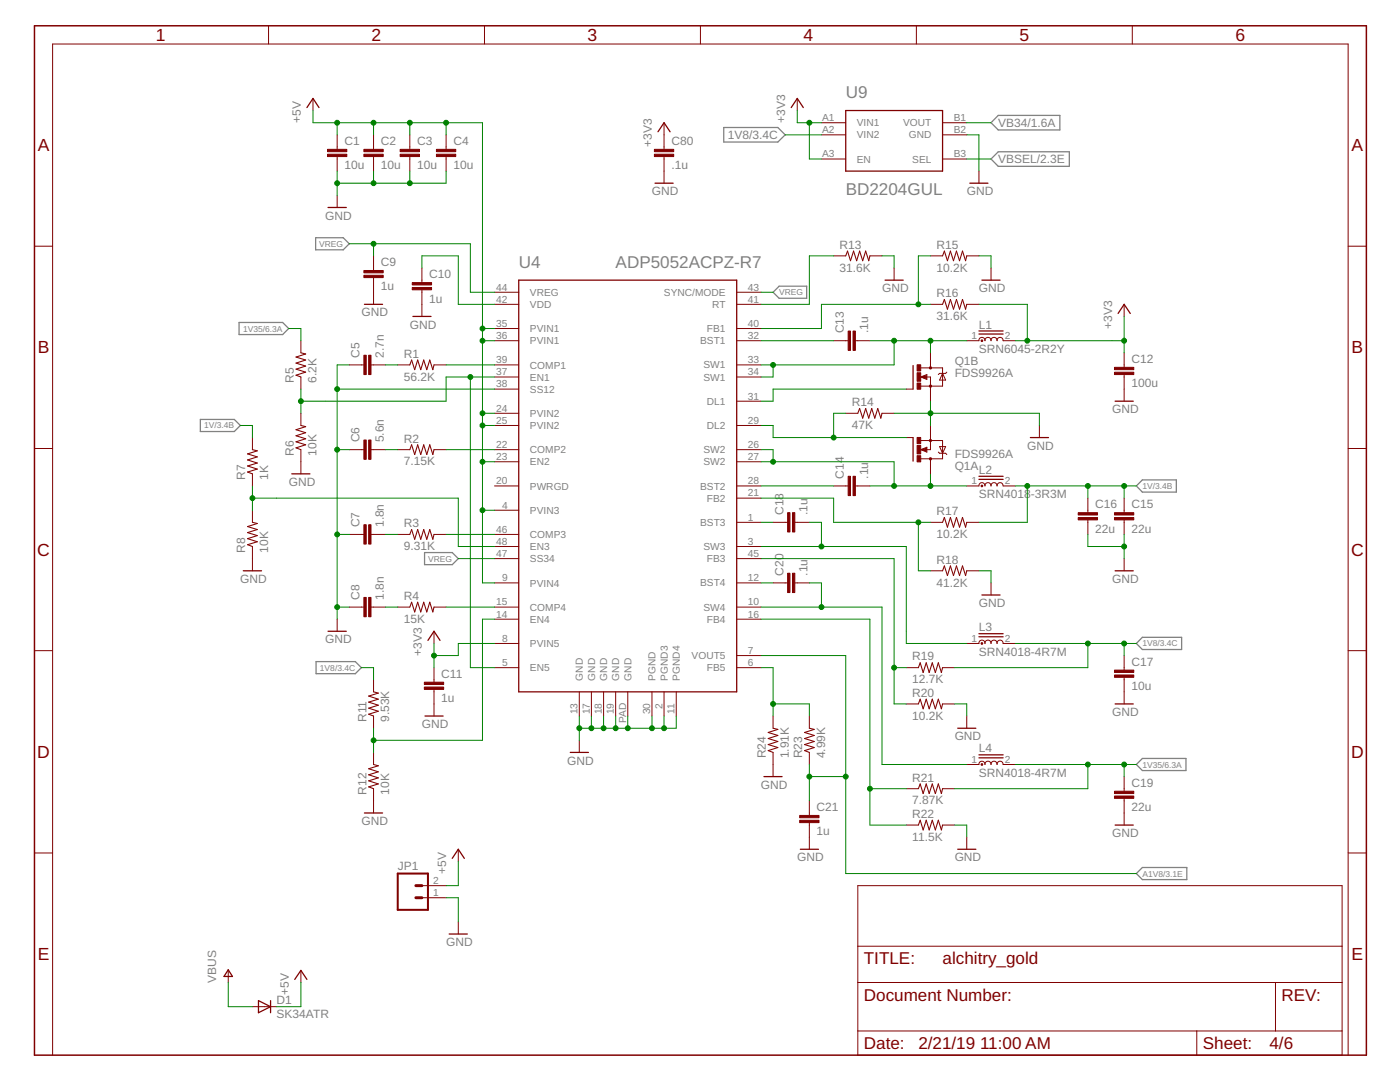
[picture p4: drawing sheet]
<svg xmlns="http://www.w3.org/2000/svg" width="279mm" height="216mm" viewBox="0 0 279 216" stroke-linecap="round" stroke-linejoin="round" font-family="sans-serif">
<g fill="none" stroke="#808080" stroke-width=".25">
<path d="M144.4 25.4h10.8l1.5 1.5-1.5 1.4h-10.8zM197.8 31.7l1.4-1.4h14.2v2.9h-14.2zM199.2 23h12.3v2.9h-12.3l-1.4-1.4zM63 47.4h5.5l1.2 1.2-1.2 1.2h-5.5zM154.3 58.3l1.2-1.2h5.5v2.4h-5.5zM47.7 64.3h8.7l1.2 1.3-1.2 1.2h-8.7zM40 83.7h6.8l1.2 1.2-1.2 1.2h-6.8zM226.8 97l1.2-1.2h6.8v2.4h-6.8zM84.7 110.3h5.6l1.2 1.2-1.2 1.2h-5.6zM63.1 132h7.8l1.2 1.2-1.2 1.2h-7.8zM228 127.2h7.8v2.4h-7.8l-1.2-1.2zM226.8 152.5l1.2-1.2h8.7v2.5h-8.7z"/>
<path d="M226.8 174.3l1.2-1.2h8.9v2.4h-8.9z"/>
</g>
<path d="M6.9 5.1h265.8v205.4h-265.8zM184.8 75l-.8 .2 .8 .3v-.3h-.2M184.6 89.7h.2v-.2l-.8 .2 .8 .3" fill="none" stroke="#800000" stroke-width=".3"/>
<g fill="none" stroke="#800000" stroke-width=".2">
<path d="M53.6 5.1v3.7M62.5 19.6v2.5M96.7 5.1v3.7M139.8 5.1v3.7M159.1 19.6v2.5M182.9 5.1v3.7M226 5.1v3.7M67.3 26.9v2.9M67.3 31.2v2.9M67.3 39v2.4M74.5 26.9v2.9M74.5 31.2v2.9"/>
<path d="M81.8 26.9v2.9M81.8 31.2v2.9M89 26.9v2.9M89 31.2v2.9M132.5 24.5v5.3M132.5 31.2v5.4M163.9 24.5h4.9M163.9 26.9h4.9M163.9 31.7h4.9M188.1 24.5h4.8M188.1 26.9h4.8M188.1 31.7h4.8"/>
<path d="M195.4 34.1v2.5M6.9 49.1h3.6M74.5 51.1v2.9M74.5 55.4v5.3M84.2 53.5v2.9M84.2 57.8v5.3M98.7 58.3h4.8M147 58.3h4.9M166.4 51.1h2.4M173.6 51.1h2.4M178.4 53.5v2.4M185.7 51.1h2.4"/>
<path d="M192.9 51.1h2.5M197.8 53.5v2.4M269 49.1h3.7M60 68v2.4M60 75.2v2.4M69.7 72.8h2.9M74.1 72.8h2.9M79.4 72.8h2.4M86.6 72.8h2.4M98.7 60.7h4.8M98.7 65.6h4.8M98.7 68h4.8"/>
<path d="M98.7 72.8h4.8M98.7 75.2h4.8M98.7 77.6h4.8M147 60.7h4.9M147 65.6h4.9M147 68h4.9M147 72.8h4.9M147 75.2h4.9M166.4 68h2.9M170.7 68h2.9M180.9 77.6h1.3M183.8 75.2l1.2-.5v1z"/>
<path d="M183.8 73.4h4.3v3.6h-4.3M184.8 75.2h.9v4.9M185.7 60.7h2.4M185.7 70.4v3M188.1 74.5l.6 1.3h-1.2zM189 74.3l-.3 .2h-1.2l-.2 .2M192.9 68h2.5a.61 .61 0 0 1 .6-.7 .61 .61 0 0 1 .6 .7 .61 .61 0 0 1 .6-.7 .61 .61 0 0 1 .6 .7 .61 .61 0 0 1 .6-.7 .61 .61 0 0 1 .6 .7 .61 .61 0 0 1 .6-.7 .61 .61 0 0 1 .6 .7h2.4M192.9 60.7h2.5M224.3 60.7v2.4M224.3 70.4v2.9M224.3 74.7v5.4M6.9 89.5h3.6"/>
<path d="M50.4 87.3v2.4M50.4 94.6v2.4M60 82.5v2.4M60 89.7v4.9M69.7 89.7h2.9M74.1 89.7h2.9M79.4 89.7h2.4M86.6 89.7h2.4M98.7 82.5h4.8M98.7 84.9h4.8M98.7 89.7h4.8M98.7 97h4.8"/>
<path d="M98.7 92.1h4.8M147 84.9h4.9M147 89.7h4.9M147 97h4.9M147 92.1h4.9M147 80.1h4.9M147 99.4h4.9M166.4 97h2.9M168.8 82.5h2.4M170.7 97h2.9M176 82.5h2.4M180.9 87.3h1.3"/>
<path d="M183.8 87.9h4.3v3.6h-4.3M183.8 89.7l1.2-.5v1zM185.7 84.9v4.8h-.9M185.7 91.5v3.1M187.3 90.2l.2 .2h1.2l.3 .3M187.5 89.1h1.2l-.6 1.3zM192.9 97h2.5a.61 .61 0 0 1 .6-.7 .61 .61 0 0 1 .6 .7 .61 .61 0 0 1 .6-.7 .61 .61 0 0 1 .6 .7 .61 .61 0 0 1 .6-.7 .61 .61 0 0 1 .6 .7 .61 .61 0 0 1 .6-.7 .61 .61 0 0 1 .6 .7h2.4M207.4 84.9v2.4M217.1 99.4v2.9M224.3 99.4v2.9M269 89.5h3.7M50.4 101.8v2.4"/>
<path d="M50.4 109.1v4.8M69.7 106.6h2.9M74.1 106.6h2.9M79.4 106.6h2.4M86.6 106.6h2.4M98.7 101.8h4.8M98.7 106.6h4.8M98.7 109.1h4.8M98.7 111.5h4.8M98.7 116.3h4.8M147 109.1h4.9M147 111.5h4.9"/>
<path d="M147 116.3h4.9M147 104.2h4.9M154.3 116.3h2.9M154.3 104.2h2.9M158.6 116.3h2.9M158.6 104.2h2.9M185.7 104.2h2.4M185.7 113.9h2.4M192.9 104.2h2.5M192.9 113.9h2.5M197.8 116.3v2.4M217.1 103.7v2.9"/>
<path d="M224.3 103.7v2.9M224.3 111.5v2.4M6.9 129.8h3.6M67.3 123.5v2.5M69.7 121.1h2.9M74.1 121.1h2.9M74.5 135.6v2.4M79.4 121.1h2.4M86.6 121.1h2.4M86.6 126v2.4M86.6 133.2v2.9M86.6 137.6v5.3"/>
<path d="M98.7 121.1h4.8M98.7 123.5h4.8M98.7 128.4h4.8M98.7 133.2h4.8M115.6 138v4.9M118 138v4.9M120.5 138v4.9M122.9 138v4.9M125.3 138v4.9M130.1 138v4.9M132.5 138v4.9M135 138v4.9"/>
<path d="M147 121.1h4.9M147 123.5h4.9M147 133.2h4.9M147 130.8h4.9M180.9 133.2h2.4M188.1 133.2h2.4M192.9 128.4h2.5a.61 .61 0 0 1 .6-.7 .61 .61 0 0 1 .6 .7 .61 .61 0 0 1 .6-.7 .61 .61 0 0 1 .6 .7 .61 .61 0 0 1 .6-.7 .61 .61 0 0 1 .6 .7 .61 .61 0 0 1 .6-.7 .61 .61 0 0 1 .6 .7h2.4M224.3 130.8v2.9M224.3 135.1v5.4M269 129.8h3.7M74.5 142.9v2.4M74.5 150.1v2.4"/>
<path d="M74.5 157.4v4.8M115.6 147.7v2.4M154.3 142.9v2.4M154.3 150.1v4.9M161.5 142.9v2.4M161.5 150.1v2.4M161.5 159.8v2.9M180.9 140.5h2.4M180.9 157.4h2.4M188.1 140.5h2.4M188.1 157.4h2.4M192.9 152.5h2.5a.61 .61 0 0 1 .6-.6 .61 .61 0 0 1 .6 .6 .61 .61 0 0 1 .6-.6 .61 .61 0 0 1 .6 .6 .61 .61 0 0 1 .6-.6 .61 .61 0 0 1 .6 .6 .61 .61 0 0 1 .6-.6 .61 .61 0 0 1 .6 .6h2.4"/>
<path d="M192.9 142.9v2.4M224.3 155v2.9M224.3 159.3v5.3M6.9 170.2h3.6M84.2 176.7h4.8M84.2 179.1h4.8M91.5 169.5v2.4M161.5 164.1v5.4M171.2 176.7h96.6v33.8h-96.6zM180.9 164.6h2.4M188.1 164.6h2.4M192.9 167v2.5"/>
<path d="M269 170.2h3.7M45.6 193.6v2.4M60 193.6v2.4M91.5 184v2.4M171.2 196h96.6M171.2 188.8h96.6M254.6 196v9.7M10.5 210.5v-201.7h258.5v201.7M50.4 200.9h4.8M171.2 205.7h96.6M238.8 205.7v4.8"/>
</g>
<g fill="none" stroke="#800000" stroke-width=".25">
<path d="M61.3 21.5l1.2-1.9 1.2 1.9M130.7 36.6h3.6M131.3 26.3l1.2-1.8 1.2 1.8M157.9 21.5l1.2-1.9 1.2 1.9M168.8 22.1h19.3v12h-19.3zM193.5 36.6h3.7M65.5 41.4h3.6M103.5 55.9h43.5v82.1h-43.5zM176.6 55.9h3.7M196 55.9h3.6M72.7 60.7h3.6M82.4 63.1h3.6"/>
<path d="M182.2 72.9v4.7M195.4 66.7h4.8M195.4 66h4.8M223.1 62.5l1.2-1.8 1.3 1.8M58.2 94.6h3.6M182.2 87.3v4.7M195.4 95.7h4.8M195.4 95h4.8M205.6 87.3h3.7M222.5 80.1h3.7M48.6 113.9h3.6M196 118.7h3.6"/>
<path d="M222.5 113.9h3.7M65.5 126h3.6M85.4 127.8l1.2-1.8 1.2 1.8M195.4 127.1h4.8M195.4 126.4h4.8M84.8 142.9h3.6M113.8 150.1h3.6M152.5 155h3.6M191.1 145.3h3.7M195.4 151.2h4.8M195.4 150.6h4.8M222.5 140.5h3.7"/>
<path d="M72.7 162.2h3.6M90.3 171.3l1.2-1.8 1.2 1.8M159.7 169.5h3.6M191.1 169.5h3.7M222.5 164.6h3.7M45.6 193.5l.8 1.3h-1.7zM51.6 199.7l2.4 1.2-2.4 1.2zM54 199.7v2.4M58.8 195.4l1.2-1.8 1.3 1.8M89.6 186.4h3.7"/>
</g>
<g fill="#800000" stroke="#800000" stroke-width=".2">
<circle cx="196" cy="68" r=".17"/>
<circle cx="196" cy="97" r=".17"/>
<circle cx="196" cy="128.4" r=".17"/>
<circle cx="196" cy="152.5" r=".17"/>
</g>
<g fill="#800000" stroke="#800000" stroke-width=".2">
<path d="M72.6 30.8h3.9v.4h-3.9z"/>
<path d="M72.6 29.8h3.9v.5h-3.9z"/>
<path d="M65.4 30.8h3.8v.4h-3.8z"/>
<path d="M65.4 29.8h3.8v.5h-3.8z"/>
<path d="M79.9 30.8h3.8v.4h-3.8z"/>
<path d="M79.9 29.8h3.8v.5h-3.8z"/>
<path d="M87.1 30.8h3.9v.4h-3.9z"/>
<path d="M87.1 29.8h3.9v.5h-3.9z"/>
<path d="M73.6 70.9h.4v3.8h-.4z"/>
<path d="M72.6 70.9h.5v3.8h-.5z"/>
<path d="M73.6 87.8h.4v3.9h-.4z"/>
<path d="M72.6 87.8h.5v3.9h-.5z"/>
<path d="M73.6 104.7h.4v3.9h-.4z"/>
<path d="M72.6 104.7h.5v3.9h-.5z"/>
<path d="M73.6 119.2h.4v3.9h-.4z"/>
<path d="M72.6 119.2h.5v3.9h-.5z"/>
<path d="M72.6 54.9h3.9v.5h-3.9z"/>
<path d="M72.6 54h3.9v.4h-3.9z"/>
<path d="M82.3 57.4h3.8v.4h-3.8z"/>
<path d="M82.3 56.4h3.8v.5h-3.8z"/>
<path d="M84.7 137.1h3.8v.5h-3.8z"/>
<path d="M84.7 136.1h3.8v.5h-3.8z"/>
<path d="M222.4 74.3h3.9v.4h-3.9z"/>
<path d="M222.4 73.3h3.9v.5h-3.9z"/>
<path d="M170.2 66.1h.5v3.8h-.5z"/>
<path d="M169.3 66.1h.4v3.8h-.4z"/>
<path d="M170.2 95h.5v3.9h-.5z"/>
<path d="M169.3 95h.4v3.9h-.4z"/>
<path d="M222.4 103.3h3.9v.4h-3.9z"/>
<path d="M222.4 102.3h3.9v.5h-3.9z"/>
<path d="M215.2 103.3h3.8v.4h-3.8z"/>
<path d="M215.2 102.3h3.8v.5h-3.8z"/>
<path d="M158.2 102.3h.4v3.9h-.4z"/>
<path d="M157.2 102.3h.4v3.9h-.4z"/>
<path d="M222.4 158.8h3.9v.5h-3.9z"/>
<path d="M222.4 157.9h3.9v.4h-3.9z"/>
<path d="M158.2 114.4h.4v3.8h-.4z"/>
<path d="M157.2 114.4h.4v3.8h-.4z"/>
<path d="M159.6 163.7h3.8v.4h-3.8z"/>
<path d="M159.6 162.7h3.8v.5h-3.8z"/>
<path d="M222.4 134.7h3.9v.4h-3.9z"/>
<path d="M222.4 133.7h3.9v.5h-3.9z"/>
<path d="M183 87.3h.7v1.2h-.7z"/>
<path d="M183 90.9h.7v1.3h-.7z"/>
<path d="M183 88.9h.7v1.7h-.7z"/>
<path d="M183 76.4h.7v1.3h-.7z"/>
<path d="M183 72.8h.7v1.2h-.7z"/>
<path d="M183 74.4h.7v1.7h-.7z"/>
<path d="M130.6 30.8h3.9v.4h-3.9z"/>
<path d="M130.6 29.8h3.9v.5h-3.9z"/>
</g>
<g fill="none" stroke="#800000" stroke-width=".21">
<path d="M168.8 51.1l.3-1 .6 1.9 .6-1.9 .7 1.9 .6-1.9 .6 1.9 .6-1.9 .6 1.9 .2-.9M188.1 51.1l.4-1 .6 1.9 .6-1.9 .6 1.9 .6-1.9 .6 1.9 .6-1.9 .6 1.9 .2-.9M60 70.4l1 .2-1.9 .6 1.9 .6-1.9 .7 1.9 .5-1.9 .7 1.9 .6-1.9 .6 .9 .3M81.8 72.8l.3-1 .7 2 .6-2 .6 2 .6-2 .6 2 .6-2 .6 2 .2-1M188.1 60.7l.4-.9 .6 1.9 .6-1.9 .6 1.9 .6-1.9 .6 1.9 .6-1.9 .6 1.9 .2-1M50.4 89.7l1 .3-2 .6 2 .6-2 .6 2 .6-2 .6 2 .6-2 .6 1 .4M60 84.9l1 .2-1.9 .6 1.9 .6-1.9 .7 1.9 .5-1.9 .7 1.9 .6-1.9 .6 .9 .3M81.8 89.7l.3-.9 .7 1.9 .6-1.9 .6 1.9 .6-1.9 .6 1.9 .6-1.9 .6 1.9 .2-1M171.2 82.5l.4-1 .6 1.9 .6-1.9 .6 1.9 .6-1.9 .6 1.9 .6-1.9 .6 1.9 .2-.9M50.4 104.2l1 .3-2 .6 2 .6-2 .6 2 .6-2 .6 2 .6-2 .6 1 .4M81.8 106.6l.3-.9 .7 1.9 .6-1.9 .6 1.9 .6-1.9 .6 1.9 .6-1.9 .6 1.9 .2-1M188.1 104.2l.4-.9 .6 1.9 .6-1.9 .6 1.9 .6-1.9 .6 1.9 .6-1.9 .6 1.9 .2-1"/>
<path d="M188.1 113.9l.4-1 .6 2 .6-2 .6 2 .6-2 .6 2 .6-2 .6 2 .2-1M74.5 138l1 .3-1.9 .6 1.9 .6-1.9 .6 1.9 .6-1.9 .6 1.9 .6-1.9 .6 .9 .4M81.8 121.1l.3-.9 .7 1.9 .6-1.9 .6 1.9 .6-1.9 .6 1.9 .6-1.9 .6 1.9 .2-1M183.3 133.2l.3-1 .6 2 .6-2 .6 2 .7-2 .6 2 .6-2 .6 2 .2-1M74.5 152.5l1 .3-1.9 .6 1.9 .6-1.9 .6 1.9 .6-1.9 .6 1.9 .6-1.9 .6 .9 .4M154.3 145.3l.9 .2-1.9 .7 1.9 .5-1.9 .7 1.9 .6-1.9 .6 1.9 .6-1.9 .6 1 .3M161.5 145.3l1 .2-1.9 .7 1.9 .5-1.9 .7 1.9 .6-1.9 .6 1.9 .6-1.9 .6 .9 .3M183.3 140.5l.3-1 .6 1.9 .6-1.9 .6 1.9 .7-1.9 .6 1.9 .6-1.9 .6 1.9 .2-.9M183.3 157.4l.3-1 .6 1.9 .6-1.9 .6 1.9 .7-1.9 .6 1.9 .6-1.9 .6 1.9 .2-.9M183.3 164.6l.3-.9 .6 1.9 .6-1.9 .6 1.9 .7-1.9 .6 1.9 .6-1.9 .6 1.9 .2-1"/>
</g>
<g fill="none" stroke="#800000" stroke-width=".4">
<path d="M79.4 174.3h6v7.2h-6z"/>
<circle cx="185.7" cy="77" r=".13"/>
<circle cx="185.7" cy="73.4" r=".13"/>
<circle cx="185.7" cy="87.9" r=".13"/>
<circle cx="185.7" cy="91.5" r=".13"/>
</g>
<path d="M83 176.7h1.2M83 179.1h1.2" fill="none" stroke="#800000" stroke-width=".59"/>
<g fill="none" stroke="#008000" stroke-width=".2">
<path d="M62.5 22.1v2.4h33.8v91.8h2.4M67.3 24.5v2.4M67.3 34.1v4.9M74.5 24.5v2.4M74.5 34.1v2.5M81.8 24.5v2.4M81.8 34.1v2.5M89 34.1v2.5h-21.7M89 24.5v2.4M156.7 26.9h7.2M159.1 22.1v2.4h4.8M161.5 24.5v7.2h2.4"/>
<path d="M192.9 26.9h2.5v7.2M192.9 24.5h4.9M192.9 31.7h4.9M69.7 48.6h24.2v9.7h4.8M74.5 48.6v2.5M84.2 53.5v-2.4h7.3v9.6h7.2M151.9 58.3h2.4M166.4 51.1h-4.9v9.6h-9.6M176 51.1h2.4v2.4M185.7 51.1h-2.4v9.6M195.4 51.1h2.4v2.4M57.6 65.6h2.4v2.4"/>
<path d="M60 77.6v4.9M67.3 77.6h31.4M69.7 72.8h-2.4v50.7M77 72.8h2.4M89 72.8h9.7M93.9 75.2v58h4.8M96.3 65.6h2.4M96.3 68h2.4M98.7 75.2h-9.7v4.9h-29M151.9 68h14.5M154.3 72.8v2.4h-2.4M173.6 68h19.3"/>
<path d="M178.4 68v4.8h-26.5M180.9 77.6h-26.6v2.5h-2.4M185.7 68v2.4M185.7 60.7h-21.8v4.9h-12M195.4 60.7h9.6v7.3M202.6 68h21.7M224.3 63.1v7.3M48 84.9h2.4v2.4M50.4 99.4h41.1v9.7h7.2M50.4 97v4.8M67.3 89.7h2.4M77 89.7h2.4"/>
<path d="M89 89.7h9.7M96.3 82.5h2.4M96.3 84.9h2.4M96.3 92.1h2.4M151.9 89.7h2.4v2.4M151.9 92.1h26.5v4.9M151.9 84.9h2.4v2.4h26.6M151.9 99.4h14.5v4.8h19.3M151.9 97h14.5M168.8 82.5h-2.4v4.8M173.6 97h19.3M178.4 82.5h29v2.4"/>
<path d="M185.7 80.1v4.8M185.7 94.6v2.4M202.6 97h24.2M205 97v7.2h-9.6M217.1 97v2.4M224.3 97v2.4M67.3 106.6h2.4M77 106.6h2.4M89 106.6h9.7M91.5 111.5h7.2M96.3 101.8h2.4M151.9 111.5h26.5v29h2.5"/>
<path d="M151.9 109.1h29v19.3h12M151.9 116.3h2.4M151.9 104.2h2.4M161.5 116.3h2.4v4.8M161.5 104.2h2.4v4.9M183.3 104.2v9.7h2.4M195.4 113.9h2.4v2.4M217.1 106.6v2.5h7.2M224.3 106.6v4.9M67.3 121.1h2.4M72.1 133.2h2.4v2.4M77 121.1h2.4"/>
<path d="M86.6 128.4v4.8M89 121.1h9.7M98.7 128.4h-7.2v2.4h-4.9M98.7 123.5h-2.4v24.2h-21.8M151.9 121.1h24.1v31.4h16.9M151.9 123.5h21.7v41.1h7.3M151.9 133.2h2.4v9.7M151.9 130.8h16.9v43.5h58M178.4 133.2h2.5M202.6 128.4h24.2M217.1 128.4v4.8h-26.6M224.3 128.4v2.4"/>
<path d="M74.5 145.3v4.8M115.6 142.9v4.8M118 142.9v2.4M120.5 142.9v2.4M122.9 142.9v2.4M125.3 142.9v2.4M130.1 142.9v2.4M132.5 142.9v2.4M135 142.9v2.4h-19.4M154.3 140.5h7.2v2.4M161.5 152.5v7.3M161.5 155h7.3"/>
<path d="M173.6 157.4h7.3M190.5 140.5h2.4v2.4M202.6 152.5h24.2M217.1 152.5v4.9h-26.6M224.3 152.5v2.5M89 179.1h2.5v4.9M91.5 171.9v4.8h-2.5M190.5 164.6h2.4v2.4M45.6 196v4.9h4.8M60 196v4.9h-4.8"/>
</g>
<g fill="#008000" stroke="#008000" stroke-width=".2">
<circle cx="67.3" cy="89.7" r=".49"/>
<circle cx="67.3" cy="106.6" r=".49"/>
<circle cx="67.3" cy="121.1" r=".49"/>
<circle cx="67.3" cy="77.6" r=".49"/>
<circle cx="67.3" cy="36.6" r=".49"/>
<circle cx="74.5" cy="36.6" r=".49"/>
<circle cx="81.8" cy="36.6" r=".49"/>
<circle cx="185.7" cy="82.5" r=".49"/>
<circle cx="224.3" cy="109.1" r=".49"/>
<circle cx="115.6" cy="145.3" r=".49"/>
<circle cx="118" cy="145.3" r=".49"/>
<circle cx="120.5" cy="145.3" r=".49"/>
<circle cx="122.9" cy="145.3" r=".49"/>
<circle cx="125.3" cy="145.3" r=".49"/>
<circle cx="130.1" cy="145.3" r=".49"/>
<circle cx="132.5" cy="145.3" r=".49"/>
<circle cx="60" cy="80.1" r=".49"/>
<circle cx="93.9" cy="75.2" r=".49"/>
<circle cx="74.5" cy="24.5" r=".49"/>
<circle cx="81.8" cy="24.5" r=".49"/>
<circle cx="89" cy="24.5" r=".49"/>
<circle cx="96.3" cy="65.6" r=".49"/>
<circle cx="96.3" cy="68" r=".49"/>
<circle cx="96.3" cy="82.5" r=".49"/>
<circle cx="96.3" cy="84.9" r=".49"/>
<circle cx="96.3" cy="101.8" r=".49"/>
<circle cx="67.3" cy="24.5" r=".49"/>
<circle cx="96.3" cy="92.1" r=".49"/>
<circle cx="74.5" cy="48.6" r=".49"/>
<circle cx="50.4" cy="99.4" r=".49"/>
<circle cx="74.5" cy="147.7" r=".49"/>
<circle cx="86.6" cy="130.8" r=".49"/>
<circle cx="205" cy="68" r=".49"/>
<circle cx="224.3" cy="68" r=".49"/>
<circle cx="161.5" cy="24.5" r=".49"/>
<circle cx="205" cy="97" r=".49"/>
<circle cx="217.1" cy="97" r=".49"/>
<circle cx="224.3" cy="97" r=".49"/>
<circle cx="224.3" cy="152.5" r=".49"/>
<circle cx="217.1" cy="152.5" r=".49"/>
<circle cx="224.3" cy="128.4" r=".49"/>
<circle cx="217.1" cy="128.4" r=".49"/>
<circle cx="166.4" cy="87.3" r=".49"/>
<circle cx="154.3" cy="72.8" r=".49"/>
<circle cx="185.7" cy="68" r=".49"/>
<circle cx="178.4" cy="68" r=".49"/>
<circle cx="183.3" cy="60.7" r=".49"/>
<circle cx="154.3" cy="92.1" r=".49"/>
<circle cx="185.7" cy="97" r=".49"/>
<circle cx="178.4" cy="97" r=".49"/>
<circle cx="183.3" cy="104.2" r=".49"/>
<circle cx="163.9" cy="109.1" r=".49"/>
<circle cx="178.4" cy="133.2" r=".49"/>
<circle cx="163.9" cy="121.1" r=".49"/>
<circle cx="173.6" cy="157.4" r=".49"/>
<circle cx="154.3" cy="140.5" r=".49"/>
<circle cx="168.8" cy="155" r=".49"/>
<circle cx="161.5" cy="155" r=".49"/>
</g>
<g font-size="3.5" fill="#800000">
<text x="31.1" y="8.2">1</text>
<text x="74.2" y="8.2">2</text>
<text x="117.3" y="8.2">3</text>
<text x="160.4" y="8.2">4</text>
<text x="203.4" y="8.2">5</text>
<text x="246.5" y="8.2">6</text>
<text x="7.5" y="30.2">A</text>
<text x="269.7" y="30.2">A</text>
<text x="7.5" y="70.5">B</text>
<text x="269.7" y="70.5">B</text>
<text x="7.4" y="110.9">C</text>
<text x="269.6" y="110.9">C</text>
<text x="7.4" y="151.2">D</text>
<text x="269.6" y="151.2">D</text>
<text x="7.5" y="191.6">E</text>
<text x="269.7" y="191.6">E</text>
</g>
<g font-size="3.4" fill="#808080">
<text x="168.8" y="19.6">U9</text>
<text x="168.8" y="39">BD2204GUL</text>
<text x="103.5" y="53.5">U4</text>
<text x="122.9" y="53.5">ADP5052ACPZ-R7</text>
</g>
<g font-size="3.4" fill="#800000">
<text x="172.4" y="192.4">TITLE:</text>
<text x="188.1" y="192.4">alchitry_gold</text>
<text x="172.4" y="199.7">Document Number:</text>
<text x="255.8" y="199.7">REV:</text>
<text x="172.4" y="209.3">Date:</text>
<text x="183.3" y="209.3">2/21/19</text>
<text x="195.6" y="209.3">11:00 AM</text>
<text x="240.1" y="209.3">Sheet:</text>
<text x="253.4" y="209.3">4/6</text>
</g>
<g font-size="2.4" fill="#808080">
<text x="60" y="24.5" transform="rotate(-90 60 24.5)">+5V</text>
<text x="68.7" y="29">C1</text>
<text x="76" y="29">C2</text>
<text x="83.2" y="29">C3</text>
<text x="90.5" y="29">C4</text>
<text x="130.1" y="29.3" transform="rotate(-90 130.1 29.3)">+3V3</text>
<text x="134" y="29">C80</text>
<text x="145.3" y="27.7">1V8/3.4C</text>
<text x="156.7" y="24.5" transform="rotate(-90 156.7 24.5)">+3V3</text>
<text x="199.2" y="25.3">VB34/1.6A</text>
<text x="68.7" y="33.8">10u</text>
<text x="76" y="33.8">10u</text>
<text x="83.2" y="33.8">10u</text>
<text x="90.5" y="33.8">10u</text>
<text x="134" y="33.8">.1u</text>
<text x="199.2" y="32.6">VBSEL/2.3E</text>
<text x="130.1" y="39">GND</text>
<text x="192.9" y="39">GND</text>
<text x="64.9" y="43.8">GND</text>
<text x="76" y="53.1">C9</text>
<text x="167.6" y="49.6">R13</text>
<text x="186.9" y="49.6">R15</text>
<text x="76" y="57.9">1u</text>
<text x="85.7" y="55.5">C10</text>
<text x="167.6" y="54.2">31.6K</text>
<text x="176" y="58.3">GND</text>
<text x="186.9" y="54.2">10.2K</text>
<text x="186.9" y="59.3">R16</text>
<text x="195.4" y="58.3">GND</text>
<text x="72.1" y="63.1">GND</text>
<text x="81.8" y="65.6">GND</text>
<text x="85.7" y="60.4">1u</text>
<text x="186.9" y="63.9">31.6K</text>
<text x="195.4" y="65.6">L1</text>
<text x="221.9" y="65.6" transform="rotate(-90 221.9 65.6)">+3V3</text>
<text x="71.8" y="71.4" transform="rotate(-90 71.8 71.4)">C5</text>
<text x="76.6" y="71.4" transform="rotate(-90 76.6 71.4)">2.7n</text>
<text x="80.6" y="71.4">R1</text>
<text x="168.4" y="66.5" transform="rotate(-90 168.4 66.5)">C13</text>
<text x="173.2" y="66.5" transform="rotate(-90 173.2 66.5)">.1u</text>
<text x="195.4" y="70.4">SRN6045-2R2Y</text>
<text x="58.6" y="76.4" transform="rotate(-90 58.6 76.4)">R5</text>
<text x="63.2" y="76.4" transform="rotate(-90 63.2 76.4)">6.2K</text>
<text x="80.6" y="76">56.2K</text>
<text x="190.5" y="75.2">FDS9926A</text>
<text x="190.5" y="72.8">Q1B</text>
<text x="225.8" y="77.3">100u</text>
<text x="225.8" y="72.4">C12</text>
<text x="170" y="81">R14</text>
<text x="221.9" y="82.5">GND</text>
<text x="71.8" y="88.3" transform="rotate(-90 71.8 88.3)">C6</text>
<text x="76.6" y="88.3" transform="rotate(-90 76.6 88.3)">5.6n</text>
<text x="80.6" y="88.3">R2</text>
<text x="170" y="85.6">47K</text>
<text x="205" y="89.7">GND</text>
<text x="48.9" y="95.8" transform="rotate(-90 48.9 95.8)">R7</text>
<text x="53.5" y="95.8" transform="rotate(-90 53.5 95.8)">1K</text>
<text x="58.6" y="90.9" transform="rotate(-90 58.6 90.9)">R6</text>
<text x="63.2" y="90.9" transform="rotate(-90 63.2 90.9)">10K</text>
<text x="80.6" y="92.9">7.15K</text>
<text x="168.4" y="95.5" transform="rotate(-90 168.4 95.5)">C14</text>
<text x="173.2" y="95.5" transform="rotate(-90 173.2 95.5)">.1u</text>
<text x="190.5" y="91.4">FDS9926A</text>
<text x="190.5" y="93.8">Q1A</text>
<text x="195.4" y="94.6">L2</text>
<text x="57.6" y="97">GND</text>
<text x="195.4" y="99.4">SRN4018</text>
<text x="205.7" y="99.4">-3R3M</text>
<text x="218.6" y="101.4">C16</text>
<text x="225.8" y="101.4">C15</text>
<text x="71.8" y="105.2" transform="rotate(-90 71.8 105.2)">C7</text>
<text x="76.6" y="105.2" transform="rotate(-90 76.6 105.2)">1.8n</text>
<text x="80.6" y="105.2">R3</text>
<text x="156.3" y="102.8" transform="rotate(-90 156.3 102.8)">C18</text>
<text x="161.2" y="102.8" transform="rotate(-90 161.2 102.8)">.1u</text>
<text x="186.9" y="107.4">10.2K</text>
<text x="186.9" y="102.8">R17</text>
<text x="218.6" y="106.3">22u</text>
<text x="225.8" y="106.3">22u</text>
<text x="48.9" y="110.3" transform="rotate(-90 48.9 110.3)">R8</text>
<text x="53.5" y="110.3" transform="rotate(-90 53.5 110.3)">10K</text>
<text x="80.6" y="109.8">9.31K</text>
<text x="186.9" y="112.5">R18</text>
<text x="48" y="116.3">GND</text>
<text x="71.8" y="119.7" transform="rotate(-90 71.8 119.7)">C8</text>
<text x="76.6" y="119.7" transform="rotate(-90 76.6 119.7)">1.8n</text>
<text x="80.6" y="119.7">R4</text>
<text x="156.3" y="114.9" transform="rotate(-90 156.3 114.9)">C20</text>
<text x="161.2" y="114.9" transform="rotate(-90 161.2 114.9)">.1u</text>
<text x="186.9" y="117">41.2K</text>
<text x="221.9" y="116.3">GND</text>
<text x="80.6" y="124.3">15K</text>
<text x="195.4" y="121.1">GND</text>
<text x="195.4" y="126">L3</text>
<text x="64.9" y="128.4">GND</text>
<text x="84.2" y="130.8" transform="rotate(-90 84.2 130.8)">+3V3</text>
<text x="182.1" y="131.8">R19</text>
<text x="195.4" y="130.8">SRN4018-4R7M</text>
<text x="88.1" y="135.3">C11</text>
<text x="182.1" y="136.4">12.7K</text>
<text x="225.8" y="137.7">10u</text>
<text x="225.8" y="132.9">C17</text>
<text x="88.1" y="140.1">1u</text>
<text x="182.1" y="143.6">10.2K</text>
<text x="182.1" y="139">R20</text>
<text x="221.9" y="142.9">GND</text>
<text x="73.1" y="144.1" transform="rotate(-90 73.1 144.1)">R11</text>
<text x="77.7" y="144.1" transform="rotate(-90 77.7 144.1)">9.53K</text>
<text x="84.2" y="145.3">GND</text>
<text x="190.5" y="147.7">GND</text>
<text x="113.2" y="152.6">GND</text>
<text x="152.9" y="151.3" transform="rotate(-90 152.9 151.3)">R24</text>
<text x="157.4" y="151.3" transform="rotate(-90 157.4 151.3)">1.91K</text>
<text x="160.1" y="151.3" transform="rotate(-90 160.1 151.3)">R23</text>
<text x="164.7" y="151.3" transform="rotate(-90 164.7 151.3)">4.99K</text>
<text x="182.1" y="156">R21</text>
<text x="195.4" y="155">SRN4018-4R7M</text>
<text x="195.4" y="150.1">L4</text>
<text x="73.1" y="158.6" transform="rotate(-90 73.1 158.6)">R12</text>
<text x="77.7" y="158.6" transform="rotate(-90 77.7 158.6)">10K</text>
<text x="151.9" y="157.4">GND</text>
<text x="163" y="161.9">C21</text>
<text x="182.1" y="160.5">7.87K</text>
<text x="225.8" y="161.9">22u</text>
<text x="225.8" y="157">C19</text>
<text x="72.1" y="164.6">GND</text>
<text x="163" y="166.7">1u</text>
<text x="182.1" y="167.8">11.5K</text>
<text x="182.1" y="163.2">R22</text>
<text x="221.9" y="167">GND</text>
<text x="79.4" y="173.6">JP1</text>
<text x="159.1" y="171.9">GND</text>
<text x="190.5" y="171.9">GND</text>
<text x="89" y="174.3" transform="rotate(-90 89 174.3)">+5V</text>
<text x="89" y="188.8">GND</text>
<text x="43.1" y="196" transform="rotate(-90 43.1 196)">VBUS</text>
<text x="55.2" y="203.1">SK34ATR</text>
<text x="55.2" y="200.4">D1</text>
<text x="57.6" y="198.5" transform="rotate(-90 57.6 198.5)">+5V</text>
</g>
<g font-size="2" fill="#808080">
<text x="164.1" y="24.1">A1</text>
<text x="164.1" y="26.6">A2</text>
<text x="171" y="25.2">VIN1</text>
<text x="171" y="27.6">VIN2</text>
<text x="180.2" y="25.2">VOUT</text>
<text x="181.4" y="27.6">GND</text>
<text x="190.3" y="24.1">B1</text>
<text x="190.3" y="26.6">B2</text>
<text x="164.1" y="31.4">A3</text>
<text x="171" y="32.5">EN</text>
<text x="182.1" y="32.4">SEL</text>
<text x="190.3" y="31.4">B3</text>
<text x="99" y="58">44</text>
<text x="105.8" y="59">VREG</text>
<text x="132.5" y="59">SYNC/MODE</text>
<text x="149.3" y="58">43</text>
<text x="99" y="60.4">42</text>
<text x="99" y="65.2">35</text>
<text x="105.8" y="61.5">VDD</text>
<text x="142.1" y="61.4">RT</text>
<text x="149.3" y="60.4">41</text>
<text x="149.3" y="65.2">40</text>
<text x="99" y="67.6">36</text>
<text x="105.8" y="66.3">PVIN1</text>
<text x="105.8" y="68.7">PVIN1</text>
<text x="139.7" y="68.7">BST1</text>
<text x="141.1" y="66.3">FB1</text>
<text x="149.3" y="67.6">32</text>
<text x="193.9" y="67.6">1</text>
<text x="200.5" y="67.6">2</text>
<text x="99" y="72.5">39</text>
<text x="99" y="74.9">37</text>
<text x="99" y="77.3">38</text>
<text x="105.8" y="73.5">COMP1</text>
<text x="105.8" y="76">EN1</text>
<text x="140.4" y="73.5">SW1</text>
<text x="140.4" y="75.9">SW1</text>
<text x="149.3" y="72.5">33</text>
<text x="149.3" y="74.9">34</text>
<text x="99" y="82.1">24</text>
<text x="105.8" y="78.4">SS12</text>
<text x="105.8" y="83.2">PVIN2</text>
<text x="141.1" y="80.8">DL1</text>
<text x="149.3" y="79.7">31</text>
<text x="99" y="84.6">25</text>
<text x="99" y="89.4">22</text>
<text x="105.8" y="85.6">PVIN2</text>
<text x="141.1" y="85.6">DL2</text>
<text x="149.3" y="84.6">29</text>
<text x="149.3" y="89.4">26</text>
<text x="99" y="91.8">23</text>
<text x="105.8" y="90.4">COMP2</text>
<text x="105.8" y="92.9">EN2</text>
<text x="140.4" y="90.4">SW2</text>
<text x="140.4" y="92.9">SW2</text>
<text x="149.3" y="91.8">27</text>
<text x="99" y="96.6">20</text>
<text x="100.2" y="101.5">4</text>
<text x="105.8" y="97.7">PWRGD</text>
<text x="139.7" y="97.7">BST2</text>
<text x="141.1" y="100.1">FB2</text>
<text x="149.3" y="96.6">28</text>
<text x="149.3" y="99.1">21</text>
<text x="193.9" y="96.6">1</text>
<text x="200.5" y="96.6">2</text>
<text x="99" y="106.3">46</text>
<text x="105.8" y="102.5">PVIN3</text>
<text x="105.8" y="107.4">COMP3</text>
<text x="139.7" y="104.9">BST3</text>
<text x="149.3" y="103.9">1</text>
<text x="99" y="108.7">48</text>
<text x="99" y="111.1">47</text>
<text x="105.8" y="109.8">EN3</text>
<text x="105.8" y="112.2">SS34</text>
<text x="140.4" y="109.8">SW3</text>
<text x="141.1" y="112.2">FB3</text>
<text x="149.3" y="111.1">45</text>
<text x="149.3" y="108.7">3</text>
<text x="100.2" y="116">9</text>
<text x="105.8" y="117">PVIN4</text>
<text x="139.7" y="117">BST4</text>
<text x="149.3" y="116">12</text>
<text x="99" y="120.8">15</text>
<text x="99" y="123.2">14</text>
<text x="105.8" y="121.9">COMP4</text>
<text x="105.8" y="124.3">EN4</text>
<text x="140.4" y="121.9">SW4</text>
<text x="141.1" y="124.3">FB4</text>
<text x="149.3" y="123.2">16</text>
<text x="149.3" y="120.8">10</text>
<text x="100.2" y="128">8</text>
<text x="105.8" y="129.1">PVIN5</text>
<text x="138" y="131.5">VOUT5</text>
<text x="149.3" y="130.5">7</text>
<text x="193.9" y="128">1</text>
<text x="200.5" y="128">2</text>
<text x="100.2" y="132.9">5</text>
<text x="105.8" y="133.9">EN5</text>
<text x="116.3" y="135.8" transform="rotate(-90 116.3 135.8)">GND</text>
<text x="118.8" y="135.8" transform="rotate(-90 118.8 135.8)">GND</text>
<text x="121.2" y="135.8" transform="rotate(-90 121.2 135.8)">GND</text>
<text x="123.6" y="135.8" transform="rotate(-90 123.6 135.8)">GND</text>
<text x="126" y="135.8" transform="rotate(-90 126 135.8)">GND</text>
<text x="130.8" y="135.8" transform="rotate(-90 130.8 135.8)">PGND</text>
<text x="133.3" y="135.8" transform="rotate(-90 133.3 135.8)">PGND3</text>
<text x="135.7" y="135.8" transform="rotate(-90 135.7 135.8)">PGND4</text>
<text x="141.1" y="133.9">FB5</text>
<text x="149.3" y="132.9">6</text>
<text x="115.3" y="142.5" transform="rotate(-90 115.3 142.5)">13</text>
<text x="117.7" y="142.5" transform="rotate(-90 117.7 142.5)">17</text>
<text x="120.1" y="142.5" transform="rotate(-90 120.1 142.5)">18</text>
<text x="122.5" y="142.5" transform="rotate(-90 122.5 142.5)">19</text>
<text x="129.8" y="142.5" transform="rotate(-90 129.8 142.5)">30</text>
<text x="132.2" y="141.4" transform="rotate(-90 132.2 141.4)">2</text>
<text x="134.6" y="142.4" transform="rotate(-90 134.6 142.4)">11</text>
<text x="124.9" y="144.3" transform="rotate(-90 124.9 144.3)">PAD</text>
<text x="193.9" y="152.2">1</text>
<text x="200.5" y="152.2">2</text>
<text x="86.4" y="178.8">1</text>
<text x="86.4" y="176.4">2</text>
</g>
<g font-size="1.7" fill="#808080">
<text x="63.7" y="49.2">VREG</text>
<text x="155.5" y="58.9">VREG</text>
<text x="48.5" y="66.2">1V35/6.3A</text>
<text x="40.7" y="85.5">1V/3.4B</text>
<text x="228" y="97.6">1V/3.4B</text>
<text x="85.4" y="112.1">VREG</text>
<text x="228" y="129">1V8/3.4C</text>
<text x="63.8" y="133.8">1V8/3.4C</text>
<text x="228" y="153.2">1V35/6.3A</text>
<text x="228" y="174.9">A1V8/3.1E</text>
</g>
</svg>
